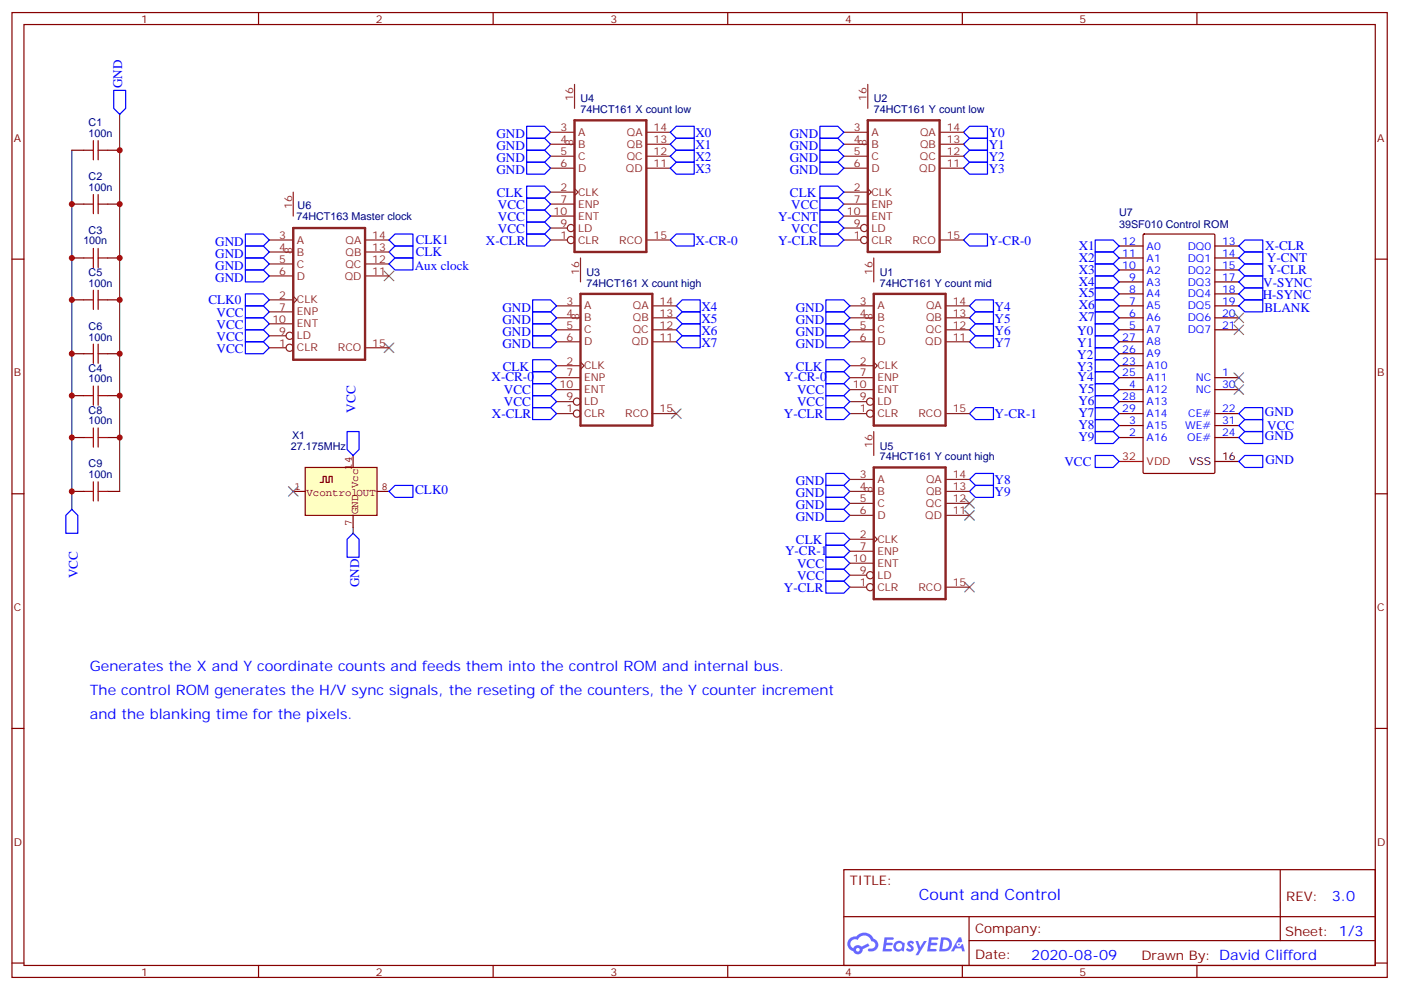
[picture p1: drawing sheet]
<svg xmlns="http://www.w3.org/2000/svg" width="413mm" height="292mm" viewBox="0 0 413 292" stroke-linecap="round" stroke-linejoin="round" font-family="sans-serif">
<g fill="none" stroke="#870000" stroke-width=".35">
<path d="M3.5 3.7h405.4v284.3h-405.4zM7.1 7.2h398.2v277.3h-398.2zM76.2 3.7v3.5M145.3 3.7v3.5M214.5 3.7v3.5M283.6 3.7v3.5M352.8 3.7v3.5M3.5 76.4h3.6M405.3 76.4h3.6M3.5 145.5h3.6M405.3 145.5h3.6M3.5 214.7h3.6"/>
<path d="M405.3 214.7h3.6M248.7 256.3h156.6v28.2h-156.6zM377.3 256.3v20.9M248.7 270.1h156.5M285.6 277.2h119.6M285.6 270.1v14.2M3.5 283.8h3.6M76.2 284.5v3.5M145.3 284.5v3.5M214.5 284.5v3.5M283.6 284.5v3.5M352.8 284.5v3.5"/>
<path d="M405.3 283.8h3.6"/>
</g>
<g fill="#5487ff">
<path d="M267.7 277.5a1.22 1.22 0 0 1 1.7 .2l-.4 .6a.47 .47 0 0 0-.3-.4 .47 .47 0 0 0-.5 .2l.1 .2a1.14 1.14 0 0 1 .8 1.8 1.14 1.14 0 0 1-1.9 0l-.2-.2 .5-.6 .7 .5a.29 .29 0 0 0 .3-.3 .29 .29 0 0 0-.2-.3 1.04 1.04 0 0 1-.6-1.7z"/>
<path d="M260.7 276.2h2.4l.3 .2-.2 .5-1.8 .1-.1 .8h1.5l.3 .4-.3 .4h-1.6l-.2 1.1h1.7l.2 .3-.2 .3-2.6 .1z"/>
<path d="M273.8 276.2h2.4l.3 .2-.1 .5-1.8 .1-.2 .8h1.6l.3 .4-.4 .4-1.6-.1-.1 1.1 1.7 .1 .2 .3-.2 .3-2.6 .1z"/>
<path d="M282.6 276.2h.7l.3 1.3-.6 .3a.69 .69 0 0 0-1 .3 .69 .69 0 0 0 .4 .9 .69 .69 0 0 0 .9-.6l.5-.2 .6 2.2h-.8l-.2-.9h-1.8l-.5 .9h-.8z"/>
<path d="M269.8 277.3h.8l.6 1.8 1.1-1.8h.9l-2.6 4.2h-.8l.9-1.5z"/>
<path d="M277.4 276.2l-.6 4.2h1.3a2.11 2.11 0 0 0 2.5-2.1 2.11 2.11 0 0 0-2.5-2.1zM278.1 277a1.39 1.39 0 0 1 1.7 1.4 1.39 1.39 0 0 1-1.8 1.2h-.3z"/>
<path d="M263.7 277.8a1.54 1.54 0 0 0-.1 2.2 1.54 1.54 0 0 0 2.2 .1l.6 .3 .3-2.3-.2-.3h-.4a1.49 1.49 0 0 0-2.4 0zM264 278.8a.94 .94 0 0 1 1.8 0 .94 .94 0 0 1-1.8 0z"/>
<path d="M250.4 276.6a2.18 2.18 0 0 0 1.1 3.7 1.44 1.44 0 0 0 1.6 .9 1.44 1.44 0 0 0 1.2-1.4l2-1.1-.5-.7-1.9 1a1.47 1.47 0 0 0-2.4 .4 1.39 1.39 0 0 1-.7-1.9 1.39 1.39 0 0 1 2-.5 2.12 2.12 0 0 1 2.2-1.3 2.12 2.12 0 0 1 1.9 1.7 1.14 1.14 0 0 1 1.1 1.4 1.14 1.14 0 0 1-1.7 .7 .43 .43 0 0 0-.5 .4 .43 .43 0 0 0 .4 .5 1.98 1.98 0 0 0 2.5-1.2 1.98 1.98 0 0 0-1.2-2.6 3.1 3.1 0 0 0-5.3-.6l-.9 .1zM252.3 279.9a.55 .55 0 0 1 1.1 0 .55 .55 0 0 1-1.1 0z"/>
<circle cx="282.6" cy="278.3" r=".26"/>
</g>
<path d="M90 137.8h21.1v14.1h-21.1z" fill="#ffffc2" stroke="#850000" stroke-width=".35"/>
<path d="M104.1 134.2v3.6M86.4 144.8h3.6M94.4 142.2h.8v-1.8h.9v1.8h.9v-1.8h.9v1.8M104.1 151.9v3.5M111.1 144.8h3.6" fill="none" stroke="#850000" stroke-width=".35"/>
<path d="M35.3 33.7v111.1M21.2 44.3v105.8M104.1 155.4v1.8" fill="none" stroke="#008700" stroke-width=".35"/>
<g fill="none" stroke="#00f" stroke-width=".35">
<path d="M33.5 26.6h3.5v5.3l-1.7 1.8-1.8-1.8zM155.2 37.2h5.3l1.8 1.8-1.8 1.7h-5.3zM197.6 39l1.7-1.8h5.3v3.5h-5.3zM241.7 37.2h5.2l1.8 1.8-1.8 1.7h-5.2zM284 39l1.8-1.8h5.2v3.5h-5.2zM155.2 54.9h5.3l1.8 1.7-1.8 1.8h-5.3zM155.2 47.8h5.3l1.8 1.8-1.8 1.7h-5.3zM155.2 44.3h5.3l1.8 1.7-1.8 1.8h-5.3zM155.2 40.7h5.3l1.8 1.8-1.8 1.8h-5.3zM155.2 58.4h5.3l1.8 1.7-1.8 1.8h-5.3zM197.6 42.5l1.7-1.8h5.3v3.6h-5.3zM197.6 46l1.7-1.7h5.3v3.5h-5.3z"/>
<path d="M197.6 49.6l1.7-1.8h5.3v3.5h-5.3zM241.7 58.4h5.2l1.8 1.7-1.8 1.8h-5.2zM241.7 40.7h5.2l1.8 1.8-1.8 1.8h-5.2zM241.7 44.3h5.2l1.8 1.7-1.8 1.8h-5.2zM241.7 47.8h5.2l1.8 1.8-1.8 1.7h-5.2zM241.7 54.9h5.2l1.8 1.7-1.8 1.8h-5.2zM284 42.5l1.8-1.8h5.2v3.6h-5.2zM284 46l1.8-1.7h5.2v3.5h-5.2zM284 49.6l1.8-1.8h5.2v3.5h-5.2zM72.3 79.6h5.3l1.8 1.7-1.8 1.8h-5.3zM72.3 76h5.3l1.8 1.8-1.8 1.8h-5.3zM72.3 72.5h5.3l1.8 1.8-1.8 1.7h-5.3z"/>
<path d="M72.3 69h5.3l1.8 1.7-1.8 1.8h-5.3zM114.7 74.3l1.7-1.8h5.3v3.5h-5.3zM114.7 70.7l1.7-1.7h5.3v3.5h-5.3zM116.4 76h5.3v3.6h-5.3l-1.7-1.8zM155.2 65.4h5.3l1.8 1.8-1.8 1.8h-5.3zM155.2 69h5.3l1.8 1.7-1.8 1.8h-5.3zM155.2 61.9h5.3l1.8 1.8-1.8 1.7h-5.3zM197.6 70.7l1.7-1.7h5.3v3.5h-5.3zM241.7 61.9h5.2l1.8 1.8-1.8 1.7h-5.2zM241.7 69h5.2l1.8 1.7-1.8 1.8h-5.2zM241.7 65.4h5.2l1.8 1.8-1.8 1.8h-5.2zM284 70.7l1.8-1.7h5.2v3.5h-5.2z"/>
<path d="M322.8 74.3h5.3l1.7 1.7-1.7 1.8h-5.3zM322.8 77.8h5.3l1.7 1.8-1.7 1.7h-5.3zM322.8 70.7h5.3l1.7 1.8-1.7 1.8h-5.3zM365.1 72.5l1.8-1.8h5.3v3.6h-5.3zM365.1 76l1.8-1.7h5.3v3.5h-5.3zM365.1 79.6l1.8-1.8h5.3v3.5h-5.3zM72.3 86.6h5.3l1.8 1.8-1.8 1.7h-5.3zM72.3 93.7h5.3l1.8 1.7-1.8 1.8h-5.3zM72.3 90.1h5.3l1.8 1.8-1.8 1.8h-5.3zM72.3 97.2h5.3l1.8 1.8-1.8 1.7h-5.3zM157 88.4h5.3l1.7 1.7-1.7 1.8h-5.3zM157 91.9h5.3l1.7 1.8-1.7 1.7h-5.3z"/>
<path d="M157 95.4h5.3l1.7 1.8-1.7 1.8h-5.3zM157 99h5.3l1.7 1.7-1.7 1.8h-5.3zM199.3 90.1l1.8-1.7h5.3v3.5h-5.3zM199.3 93.7l1.8-1.8h5.3v3.5h-5.3zM199.3 97.2l1.8-1.8h5.3v3.6h-5.3zM243.4 88.4h5.3l1.8 1.7-1.8 1.8h-5.3zM243.4 91.9h5.3l1.8 1.8-1.8 1.7h-5.3zM243.4 95.4h5.3l1.8 1.8-1.8 1.8h-5.3zM243.4 99h5.3l1.8 1.7-1.8 1.8h-5.3zM285.8 90.1l1.7-1.7h5.3v3.5h-5.3zM285.8 97.2l1.7-1.8h5.3v3.6h-5.3zM287.5 91.9h5.3v3.5h-5.3l-1.7-1.7z"/>
<path d="M322.8 81.3h5.3l1.7 1.8-1.7 1.7h-5.3zM322.8 84.8h5.3l1.7 1.8-1.7 1.8h-5.3zM322.8 88.4h5.3l1.7 1.7-1.7 1.8h-5.3zM322.8 91.9h5.3l1.7 1.8-1.7 1.7h-5.3zM322.8 95.4h5.3l1.7 1.8-1.7 1.8h-5.3zM322.8 99h5.3l1.7 1.7-1.7 1.8h-5.3zM365.1 83.1l1.8-1.8h5.3v3.5h-5.3zM365.1 86.6l1.8-1.8h5.3v3.6h-5.3zM366.9 88.4h5.3v3.5h-5.3l-1.8-1.8zM72.3 100.7h5.3l1.8 1.8-1.8 1.7h-5.3zM157 109.5h5.3l1.7 1.8-1.7 1.8h-5.3zM157 113.1h5.3l1.7 1.7-1.7 1.8h-5.3z"/>
<path d="M157 106h5.3l1.7 1.8-1.7 1.7h-5.3zM157 116.6h5.3l1.7 1.8-1.7 1.7h-5.3zM199.3 100.7l1.8-1.7h5.3v3.5h-5.3zM243.4 109.5h5.3l1.8 1.8-1.8 1.8h-5.3zM243.4 113.1h5.3l1.8 1.7-1.8 1.8h-5.3zM243.4 106h5.3l1.8 1.8-1.8 1.7h-5.3zM243.4 116.6h5.3l1.8 1.8-1.8 1.7h-5.3zM285.8 100.7l1.7-1.7h5.3v3.5h-5.3zM322.8 102.5h5.3l1.7 1.7-1.7 1.8h-5.3zM322.8 106h5.3l1.7 1.8-1.7 1.7h-5.3zM322.8 109.5h5.3l1.7 1.8-1.7 1.8h-5.3zM322.8 113.1h5.3l1.7 1.7-1.7 1.8h-5.3z"/>
<path d="M322.8 116.6h5.3l1.7 1.8-1.7 1.7h-5.3zM102.3 127.2h3.5v5.3l-1.7 1.7-1.8-1.7zM157 120.1h5.3l1.7 1.8-1.7 1.7h-5.3zM243.4 120.1h5.3l1.8 1.8-1.8 1.7h-5.3zM243.4 139.5h5.3l1.8 1.8-1.8 1.8h-5.3zM285.8 121.9l1.7-1.8h5.3v3.5h-5.3zM287.5 139.5h5.3v3.6h-5.3l-1.7-1.8zM322.8 134.2h5.3l1.7 1.8-1.7 1.8h-5.3zM322.8 120.1h5.3l1.7 1.8-1.7 1.7h-5.3zM322.8 123.6h5.3l1.7 1.8-1.7 1.8h-5.3zM322.8 127.2h5.3l1.7 1.7-1.7 1.8h-5.3zM365.1 136l1.8-1.8h5.3v3.6h-5.3z"/>
<path d="M365.1 128.9l1.8-1.7h5.3v3.5h-5.3zM365.1 121.9l1.8-1.8h5.3v3.5h-5.3zM365.1 125.4l1.8-1.8h5.3v3.6h-5.3zM21.2 150.1l1.7 1.8v5.3h-3.5v-5.3zM104.1 157.2l1.7 1.7v5.3h-3.5v-5.3zM114.7 144.8l1.7-1.7h5.3v3.5h-5.3zM243.4 157.2h5.3l1.8 1.7-1.8 1.8h-5.3zM243.4 150.1h5.3l1.8 1.8-1.8 1.7h-5.3zM243.4 146.6h5.3l1.8 1.7-1.8 1.8h-5.3zM243.4 143.1h5.3l1.8 1.7-1.8 1.8h-5.3zM285.8 144.8l1.7-1.7h5.3v3.5h-5.3zM243.4 160.7h5.3l1.8 1.8-1.8 1.7h-5.3z"/>
<path d="M243.4 164.2h5.3l1.8 1.8-1.8 1.7h-5.3zM243.4 167.7h5.3l1.8 1.8-1.8 1.8h-5.3zM243.4 171.3h5.3l1.8 1.7-1.8 1.8h-5.3z"/>
</g>
<g fill="none" stroke="#a10000" stroke-width=".35">
<path d="M24.7 44.3h2.8M27.5 41.5v5.6M27.5 57.3v5.7M28.9 41.5v5.6M28.9 57.3v5.7M28.9 44.3h2.8M24.7 60.1h2.8M24.7 76h2.8M27.5 73.2v5.6M28.9 73.2v5.6M28.9 60.1h2.8M28.9 76h2.8"/>
<path d="M24.7 88.4h2.8M27.5 85.5v5.7M28.9 85.5v5.7M28.9 88.4h2.8M24.7 116.6h2.8M24.7 104.2h2.8M27.5 101.4v5.7M27.5 113.8v5.6M28.9 101.4v5.7M28.9 113.8v5.6M28.9 116.6h2.8M28.9 104.2h2.8"/>
<path d="M24.7 128.9h2.8M27.5 126.1v5.7M28.9 126.1v5.7M28.9 128.9h2.8M24.7 144.8h2.8M27.5 142v5.6M28.9 142v5.6M28.9 144.8h2.8"/>
</g>
<g fill="none" stroke="#870000" stroke-width=".35">
<path d="M21.2 44.3h3.5M31.7 44.3h3.6M21.2 60.1h3.5M21.2 76h3.5M31.7 60.1h3.6M31.7 76h3.6M329.8 76h7.1M329.8 79.6h7.1M329.8 72.5h7.1M337 69.1l.3-.1h20.4l.3 .1 .1 70.1-.4 .3h-20.4l-.4-.3zM358.1 76h7M358.1 79.6h7"/>
<path d="M358.1 72.5h7M21.2 88.4h3.5M31.7 88.4h3.6M329.8 97.2h7.1M329.8 93.7h7.1M329.8 90.1h7.1M329.8 86.6h7.1M329.8 83.1h7.1M358.1 97.2h7M358.1 93.7h7M358.1 90.1h7M358.1 86.6h7"/>
<path d="M358.1 83.1h7M21.2 116.6h3.5M21.2 104.2h3.5M31.7 116.6h3.6M31.7 104.2h3.6M329.8 104.2h7.1M329.8 111.3h7.1M329.8 114.8h7.1M329.8 107.8h7.1M329.8 100.7h7.1M329.8 118.4h7.1M358.1 111.3h7"/>
<path d="M358.1 114.8h7M21.2 128.9h3.5M31.7 128.9h3.6M329.8 128.9h7.1M329.8 125.4h7.1M329.8 121.9h7.1M358.1 128.9h7M358.1 125.4h7M358.1 121.9h7M21.2 144.8h3.5M31.7 144.8h3.6"/>
</g>
<g fill="none" stroke="#3c3" stroke-width=".35">
<path d="M113.2 79.9l2.9 2.8M116.1 79.9l-2.9 2.8M363.7 92.3l2.8 2.8M363.7 95.8l2.8 2.8M366.5 92.3l-2.8 2.8M366.5 95.8l-2.8 2.8M113.2 101.1l2.9 2.8M116.1 101.1l-2.9 2.8M363.7 109.9l2.8 2.8M363.7 113.4l2.8 2.8M366.5 109.9l-2.8 2.8M366.5 113.4l-2.8 2.8"/>
<path d="M197.9 120.5l2.8 2.8M200.7 120.5l-2.8 2.8M85 143.4l2.8 2.8M87.8 143.4l-2.8 2.8M284.3 146.9l2.9 2.9M284.3 150.5l2.9 2.8M287.2 146.9l-2.9 2.9M287.2 150.5l-2.9 2.8M284.3 171.6l2.9 2.8M287.2 171.6l-2.9 2.8"/>
</g>
<path d="M169.3 35.5h21.2v38.8h-21.2zM255.8 35.5h21.1v38.8h-21.1zM86.4 67.2h21.2v38.8h-21.2zM171.1 86.6h21.2v38.8h-21.2zM257.5 86.6h21.2v38.8h-21.2zM257.5 137.8h21.2v38.8h-21.2z" fill="none" stroke="#8c2424" stroke-width=".71"/>
<g fill="none" stroke="#8c2424" stroke-width=".35">
<path d="M162.3 39h7v7h-7M169.3 24.9v7M190.5 39h7.1M248.7 39h7.1v7h-7.1M255.8 24.9v7M276.9 39h7.1M86.4 56.6v7.1M162.3 56.6h7M162.3 42.5h7M162.3 49.6h7M169.3 55.6l1.1 1-1.1 1.1M190.5 42.5h7.1"/>
<path d="M190.5 46h7.1M190.5 49.6h7.1M248.7 56.6h7.1M248.7 42.5h7.1M248.7 49.6h7.1M255.8 55.6l1 1-1 1.1M276.9 42.5h7.1M276.9 46h7.1M276.9 49.6h7.1M79.4 70.7h7v7.1h-7M79.4 74.3h7M107.6 70.7h7.1"/>
<path d="M107.6 74.3h7.1M107.6 77.8h7.1M162.3 70.7h4.9M162.3 60.1h7M162.3 67.2h4.9M162.3 63.7h7M171.1 76v7.1M190.5 70.7h7.1M248.7 70.7h4.9M248.7 60.1h7.1M248.7 67.2h4.9M248.7 63.7h7.1"/>
<path d="M257.5 76v7.1M276.9 70.7h7.1M79.4 88.4h7M79.4 81.3h7M79.4 91.9h7M79.4 99h4.9M79.4 95.4h7M86.4 87.3l1.1 1.1-1.1 1M107.6 81.3h7.1M164 90.1h7.1v7.1h-7.1M164 93.7h7.1M192.3 90.1h7"/>
<path d="M192.3 93.7h7M192.3 97.2h7M250.5 90.1h7v7.1h-7M250.5 93.7h7M278.7 90.1h7.1M278.7 93.7h7.1M278.7 97.2h7.1M79.4 102.5h4.9M107.6 102.5h7.1M164 107.8h7.1M164 100.7h7.1M164 111.3h7.1"/>
<path d="M164 118.4h5M164 114.8h7.1M171.1 106.7l1.1 1.1-1.1 1M192.3 100.7h7M250.5 107.8h7M250.5 100.7h7M250.5 111.3h7M250.5 118.4h4.9M250.5 114.8h7M257.5 106.7l1.1 1.1-1.1 1M278.7 100.7h7.1M164 121.9h5"/>
<path d="M192.3 121.9h7M250.5 121.9h4.9M257.5 127.2v7M278.7 121.9h7.1M250.5 141.3h7v7h-7M250.5 158.9h7M250.5 144.8h7M250.5 151.9h7M257.5 157.9l1.1 1-1.1 1.1M278.7 141.3h7.1M278.7 144.8h7.1M278.7 148.3h7.1"/>
<path d="M278.7 151.9h7.1M250.5 173h4.9M250.5 162.5h7M250.5 169.5h4.9M250.5 166h7M278.7 173h7.1"/>
<circle cx="168.3" cy="70.7" r="1.06"/>
<circle cx="168.3" cy="67.2" r="1.06"/>
<circle cx="254.7" cy="67.2" r="1.06"/>
<circle cx="254.7" cy="70.7" r="1.06"/>
<circle cx="85.4" cy="99" r="1.06"/>
<circle cx="85.4" cy="102.5" r="1.06"/>
<circle cx="170" cy="118.4" r="1.06"/>
<circle cx="256.5" cy="118.4" r="1.06"/>
<circle cx="170" cy="121.9" r="1.06"/>
<circle cx="256.5" cy="121.9" r="1.06"/>
<circle cx="256.5" cy="173" r="1.06"/>
<circle cx="256.5" cy="169.5" r="1.06"/>
</g>
<path d="M358.1 136h7" fill="none" stroke="#000" stroke-width=".35"/>
<path d="M329.8 136h7.1" fill="none" stroke="#f00" stroke-width=".35"/>
<g fill="#c00">
<circle cx="21.2" cy="144.8" r=".88"/>
<circle cx="21.2" cy="128.9" r=".88"/>
<circle cx="21.2" cy="116.6" r=".88"/>
<circle cx="35.3" cy="116.6" r=".88"/>
<circle cx="21.2" cy="104.2" r=".88"/>
<circle cx="35.3" cy="104.2" r=".88"/>
<circle cx="35.3" cy="44.3" r=".88"/>
<circle cx="21.2" cy="60.1" r=".88"/>
<circle cx="35.3" cy="60.1" r=".88"/>
<circle cx="21.2" cy="76" r=".88"/>
<circle cx="35.3" cy="76" r=".88"/>
<circle cx="21.2" cy="88.4" r=".88"/>
<circle cx="35.3" cy="88.4" r=".88"/>
<circle cx="35.3" cy="128.9" r=".88"/>
</g>
<text font-size="4.6" fill="#00f" x="270.8" y="265.3">Count and Control</text>
<g font-size="4.2" fill="#00f">
<text x="26.5" y="197.7">Generates the X and Y coordinate counts and feeds them into the control ROM and internal bus.</text>
<text x="26.5" y="204.8">The control ROM generates the H/V sync signals, the reseting of the counters, the Y counter increment</text>
<text x="26.5" y="211.8">and the blanking time for the pixels.</text>
<text x="392.5" y="265.6">3.0</text>
<text x="304" y="282.9">2020-08-09</text>
</g>
<g font-size="3.9" fill="#00f">
<text x="36" y="26" transform="rotate(-90 36 26)">GND</text>
<text x="146.3" y="40.8">GND</text>
<text x="205" y="40.4">X0</text>
<text x="232.8" y="40.8">GND</text>
<text x="291.4" y="40.4">Y0</text>
<text x="146.3" y="47.8">GND</text>
<text x="146.3" y="44.3">GND</text>
<text x="205" y="43.9">X1</text>
<text x="205" y="47.5">X2</text>
<text x="232.8" y="44.3">GND</text>
<text x="232.8" y="47.8">GND</text>
<text x="291.4" y="43.9">Y1</text>
<text x="291.4" y="47.5">Y2</text>
<text x="146.3" y="51.3">GND</text>
<text x="205" y="51">X3</text>
<text x="232.8" y="51.3">GND</text>
<text x="291.4" y="51">Y3</text>
<text x="146.4" y="58">CLK</text>
<text x="232.8" y="58">CLK</text>
<text x="146.8" y="65.1">VCC</text>
<text x="146.8" y="61.6">VCC</text>
<text x="229.3" y="65.1">Y-CNT</text>
<text x="233.2" y="61.6">VCC</text>
<text x="122.6" y="71.8">CLK1</text>
<text x="146.8" y="68.6">VCC</text>
<text x="233.2" y="68.6">VCC</text>
<text x="63.4" y="76">GND</text>
<text x="63.4" y="72.5">GND</text>
<text x="122.6" y="75.3">CLK</text>
<text x="143.2" y="72.1">X-CLR</text>
<text x="205" y="72.1">X-CR-0</text>
<text x="229.3" y="72.1">Y-CLR</text>
<text x="291.4" y="72.1">Y-CR-0</text>
<text x="318" y="77.1">X2</text>
<text x="318" y="73.6">X1</text>
<text x="372.9" y="73.7">X-CLR</text>
<text x="373.4" y="77.2">Y-CNT</text>
<text x="63.4" y="83.1">GND</text>
<text x="63.4" y="79.6">GND</text>
<text x="122.2" y="79.6">Aux clock</text>
<text x="318" y="80.6">X3</text>
<text x="373.6" y="80.8">Y-CLR</text>
<text x="61.4" y="89.6">CLK0</text>
<text x="318" y="84.1">X4</text>
<text x="318" y="87.7">X5</text>
<text x="372.2" y="88.2">H-SYNC</text>
<text x="372.3" y="84.7">V-SYNC</text>
<text x="63.9" y="93.3">VCC</text>
<text x="148.1" y="91.9">GND</text>
<text x="148.1" y="95.4">GND</text>
<text x="206.7" y="91.5">X4</text>
<text x="206.7" y="95.1">X5</text>
<text x="234.5" y="91.9">GND</text>
<text x="234.5" y="95.4">GND</text>
<text x="293.2" y="91.5">Y4</text>
<text x="293.2" y="95.1">Y5</text>
<text x="318" y="91.2">X6</text>
<text x="318" y="94.7">X7</text>
<text x="372.7" y="91.9">BLANK</text>
<text x="63.9" y="96.8">VCC</text>
<text x="63.9" y="100.4">VCC</text>
<text x="148.1" y="99">GND</text>
<text x="206.7" y="98.6">X6</text>
<text x="234.5" y="99">GND</text>
<text x="293.2" y="98.6">Y6</text>
<text x="317.5" y="98.8">Y0</text>
<text x="63.9" y="103.9">VCC</text>
<text x="148.1" y="102.5">GND</text>
<text x="206.7" y="102.1">X7</text>
<text x="234.5" y="102.5">GND</text>
<text x="293.2" y="102.1">Y7</text>
<text x="317.5" y="102.3">Y1</text>
<text x="317.5" y="105.8">Y2</text>
<text x="144.9" y="112.4">X-CR-0</text>
<text x="148.2" y="109.2">CLK</text>
<text x="231.1" y="112.4">Y-CR-0</text>
<text x="234.6" y="109.2">CLK</text>
<text x="317.5" y="109.3">Y3</text>
<text x="317.6" y="112.4">Y4</text>
<text x="148.5" y="116.2">VCC</text>
<text x="148.5" y="119.8">VCC</text>
<text x="234.9" y="116.2">VCC</text>
<text x="234.9" y="119.8">VCC</text>
<text x="317.9" y="115.9">Y5</text>
<text x="317.9" y="119.4">Y6</text>
<text x="104.8" y="121.6" transform="rotate(-90 104.8 121.6)">VCC</text>
<text x="145" y="123.3">X-CLR</text>
<text x="231.1" y="123.3">Y-CLR</text>
<text x="293.2" y="123.3">Y-CR-1</text>
<text x="317.9" y="122.9">Y7</text>
<text x="372.8" y="122.6">GND</text>
<text x="317.9" y="126.5">Y8</text>
<text x="317.9" y="130">Y9</text>
<text x="372.8" y="129.6">GND</text>
<text x="373.5" y="126.6">VCC</text>
<text x="313.7" y="137.2">VCC</text>
<text x="372.9" y="136.7">GND</text>
<text x="234.5" y="143.1">GND</text>
<text x="293.2" y="142.7">Y8</text>
<text x="122.4" y="145.5">CLK0</text>
<text x="234.5" y="146.6">GND</text>
<text x="293.2" y="146.2">Y9</text>
<text x="234.5" y="153.6">GND</text>
<text x="234.5" y="150.1">GND</text>
<text x="234.6" y="160.3">CLK</text>
<text x="231.4" y="163.5">Y-CR-1</text>
<text x="234.9" y="167.4">VCC</text>
<text x="22.9" y="170.4" transform="rotate(-90 22.9 170.4)">VCC</text>
<text x="105.8" y="173.1" transform="rotate(-90 105.8 173.1)">GND</text>
<text x="234.9" y="170.9">VCC</text>
<text x="231.1" y="174.5">Y-CLR</text>
</g>
<g font-size="3.9" fill="#800">
<text x="250.5" y="260.9">TITLE:</text>
<text x="379.1" y="265.6">REV:</text>
<text x="287.4" y="275.1">Company:</text>
<text x="378.7" y="275.7">Sheet: 1/3</text>
<text x="287.4" y="282.8">Date:</text>
<text x="336.4" y="282.8">Drawn By: David Clifford</text>
</g>
<g font-size="3.2" fill="#800">
<text x="41.6" y="6.7">1</text>
<text x="110.8" y="6.7">2</text>
<text x="179.9" y="6.7">3</text>
<text x="249.1" y="6.7">4</text>
<text x="318.2" y="6.7">5</text>
<text x="4.1" y="41.8">A</text>
<text x="405.9" y="41.8">A</text>
<text x="4.1" y="110.9">B</text>
<text x="405.9" y="110.9">B</text>
<text x="4.1" y="180.1">C</text>
<text x="405.9" y="180.1">C</text>
<text x="4.1" y="249.2">D</text>
<text x="405.9" y="249.2">D</text>
<text x="41.6" y="287.5">1</text>
<text x="110.8" y="287.5">2</text>
<text x="179.9" y="287.5">3</text>
<text x="249.1" y="287.5">4</text>
<text x="318.2" y="287.5">5</text>
</g>
<g font-size="3.2" fill="#8d2323">
<text x="169" y="29.8" transform="rotate(-90 169 29.8)">16</text>
<text x="255.4" y="29.8" transform="rotate(-90 255.4 29.8)">16</text>
<text x="165.2" y="38.6">3</text>
<text x="170.4" y="40">A</text>
<text x="184.8" y="40">QA</text>
<text x="192.6" y="38.6">14</text>
<text x="251.6" y="38.6">3</text>
<text x="256.8" y="40">A</text>
<text x="271.2" y="40">QA</text>
<text x="279" y="38.6">14</text>
<text x="165.2" y="42.2">4</text>
<text x="165.2" y="45.7">5</text>
<text x="169" y="43.1" transform="rotate(-90 169 43.1)">8</text>
<text x="170.4" y="43.6">B</text>
<text x="170.4" y="47.1">C</text>
<text x="184.7" y="47.1">QC</text>
<text x="184.8" y="43.6">QB</text>
<text x="192.6" y="45.7">12</text>
<text x="192.6" y="42.2">13</text>
<text x="251.6" y="42.2">4</text>
<text x="251.6" y="45.7">5</text>
<text x="255.4" y="43.1" transform="rotate(-90 255.4 43.1)">8</text>
<text x="256.8" y="43.6">B</text>
<text x="256.8" y="47.1">C</text>
<text x="271.2" y="47.1">QC</text>
<text x="271.2" y="43.6">QB</text>
<text x="279" y="45.7">12</text>
<text x="279" y="42.2">13</text>
<text x="165.2" y="49.2">6</text>
<text x="170.4" y="50.6">D</text>
<text x="184.5" y="50.6">QD</text>
<text x="192.6" y="49.2">11</text>
<text x="251.6" y="49.2">6</text>
<text x="256.8" y="50.6">D</text>
<text x="270.9" y="50.6">QD</text>
<text x="279" y="49.2">11</text>
<text x="165.2" y="56.3">2</text>
<text x="165.2" y="59.8">7</text>
<text x="170.4" y="57.7">CLK</text>
<text x="251.6" y="56.3">2</text>
<text x="251.6" y="59.8">7</text>
<text x="256.8" y="57.7">CLK</text>
<text x="86.1" y="61.6" transform="rotate(-90 86.1 61.6)">16</text>
<text x="163.2" y="63.3">10</text>
<text x="170.4" y="61.2">ENP</text>
<text x="170.4" y="64.7">ENT</text>
<text x="249.6" y="63.3">10</text>
<text x="256.8" y="61.2">ENP</text>
<text x="256.8" y="64.7">ENT</text>
<text x="82.3" y="70.4">3</text>
<text x="87.5" y="71.8">A</text>
<text x="101.9" y="71.8">QA</text>
<text x="109.7" y="70.4">14</text>
<text x="165.2" y="70.4">1</text>
<text x="165.2" y="66.9">9</text>
<text x="170.4" y="71.8">CLR</text>
<text x="170.4" y="68.3">LD</text>
<text x="182.5" y="71.8">RCO</text>
<text x="192.6" y="70.4">15</text>
<text x="251.6" y="70.4">1</text>
<text x="251.6" y="66.9">9</text>
<text x="256.8" y="71.8">CLR</text>
<text x="256.8" y="68.3">LD</text>
<text x="269" y="71.8">RCO</text>
<text x="279" y="70.4">15</text>
<text x="82.3" y="73.9">4</text>
<text x="82.3" y="77.4">5</text>
<text x="86.1" y="74.9" transform="rotate(-90 86.1 74.9)">8</text>
<text x="87.5" y="75.3">B</text>
<text x="101.9" y="75.3">QB</text>
<text x="109.7" y="77.4">12</text>
<text x="109.7" y="73.9">13</text>
<text x="82.3" y="81">6</text>
<text x="87.5" y="78.8">C</text>
<text x="87.5" y="82.4">D</text>
<text x="101.6" y="82.4">QD</text>
<text x="101.8" y="78.8">QC</text>
<text x="109.7" y="81">11</text>
<text x="170.7" y="81" transform="rotate(-90 170.7 81)">16</text>
<text x="257.2" y="81" transform="rotate(-90 257.2 81)">16</text>
<text x="82.3" y="88">2</text>
<text x="87.5" y="89.4">CLK</text>
<text x="167" y="89.8">3</text>
<text x="194.4" y="89.8">14</text>
<text x="253.4" y="89.8">3</text>
<text x="280.8" y="89.8">14</text>
<text x="80.3" y="95.1">10</text>
<text x="82.3" y="91.5">7</text>
<text x="87.5" y="93">ENP</text>
<text x="167" y="93.3">4</text>
<text x="170.7" y="94.3" transform="rotate(-90 170.7 94.3)">8</text>
<text x="172.2" y="91.2">A</text>
<text x="172.2" y="94.7">B</text>
<text x="186.5" y="94.7">QB</text>
<text x="186.5" y="91.2">QA</text>
<text x="194.4" y="93.3">13</text>
<text x="253.4" y="93.3">4</text>
<text x="257.2" y="94.3" transform="rotate(-90 257.2 94.3)">8</text>
<text x="258.6" y="91.2">A</text>
<text x="258.6" y="94.7">B</text>
<text x="273" y="94.7">QB</text>
<text x="273" y="91.2">QA</text>
<text x="280.8" y="93.3">13</text>
<text x="82.3" y="98.6">9</text>
<text x="87.5" y="100">LD</text>
<text x="87.5" y="96.5">ENT</text>
<text x="167" y="96.8">5</text>
<text x="167" y="100.4">6</text>
<text x="172.2" y="98.2">C</text>
<text x="172.2" y="101.8">D</text>
<text x="186.3" y="101.8">QD</text>
<text x="186.5" y="98.2">QC</text>
<text x="194.4" y="100.4">11</text>
<text x="194.4" y="96.8">12</text>
<text x="253.4" y="96.8">5</text>
<text x="253.4" y="100.4">6</text>
<text x="258.6" y="98.2">C</text>
<text x="258.6" y="101.8">D</text>
<text x="272.7" y="101.8">QD</text>
<text x="272.9" y="98.2">QC</text>
<text x="280.8" y="100.4">11</text>
<text x="280.8" y="96.8">12</text>
<text x="82.3" y="102.1">1</text>
<text x="87.5" y="103.5">CLR</text>
<text x="99.6" y="103.5">RCO</text>
<text x="109.7" y="102.1">15</text>
<text x="167" y="107.4">2</text>
<text x="253.4" y="107.4">2</text>
<text x="167" y="110.9">7</text>
<text x="172.2" y="108.8">CLK</text>
<text x="172.2" y="112.4">ENP</text>
<text x="253.4" y="110.9">7</text>
<text x="258.6" y="108.8">CLK</text>
<text x="258.6" y="112.4">ENP</text>
<text x="164.9" y="114.5">10</text>
<text x="167" y="118">9</text>
<text x="172.2" y="119.4">LD</text>
<text x="172.2" y="115.9">ENT</text>
<text x="251.4" y="114.5">10</text>
<text x="253.4" y="118">9</text>
<text x="258.6" y="119.4">LD</text>
<text x="258.6" y="115.9">ENT</text>
<text x="167" y="121.5">1</text>
<text x="172.2" y="122.9">CLR</text>
<text x="184.3" y="122.9">RCO</text>
<text x="194.4" y="121.5">15</text>
<text x="253.4" y="121.5">1</text>
<text x="258.6" y="122.9">CLR</text>
<text x="270.7" y="122.9">RCO</text>
<text x="280.8" y="121.5">15</text>
<text x="257.2" y="132.1" transform="rotate(-90 257.2 132.1)">16</text>
<text x="253.4" y="140.9">3</text>
<text x="258.6" y="142.3">A</text>
<text x="273" y="142.3">QA</text>
<text x="280.8" y="140.9">14</text>
<text x="253.4" y="144.5">4</text>
<text x="253.4" y="148">5</text>
<text x="257.2" y="145.4" transform="rotate(-90 257.2 145.4)">8</text>
<text x="258.6" y="145.9">B</text>
<text x="258.6" y="149.4">C</text>
<text x="272.9" y="149.4">QC</text>
<text x="273" y="145.9">QB</text>
<text x="280.8" y="148">12</text>
<text x="280.8" y="144.5">13</text>
<text x="253.4" y="151.5">6</text>
<text x="258.6" y="152.9">D</text>
<text x="272.7" y="152.9">QD</text>
<text x="280.8" y="151.5">11</text>
<text x="253.4" y="158.6">2</text>
<text x="258.6" y="160">CLK</text>
<text x="251.4" y="165.6">10</text>
<text x="253.4" y="162.1">7</text>
<text x="258.6" y="163.5">ENP</text>
<text x="258.6" y="167">ENT</text>
<text x="253.4" y="172.7">1</text>
<text x="253.4" y="169.2">9</text>
<text x="258.6" y="170.6">LD</text>
<text x="280.8" y="172.7">15</text>
<text x="258.6" y="174.1">CLR</text>
<text x="270.7" y="174.1">RCO</text>
</g>
<g font-size="3.2" fill="#000080">
<text x="171.1" y="33.3">74HCT161 X count low</text>
<text x="171.1" y="30.2">U4</text>
<text x="257.5" y="33.3">74HCT161 Y count low</text>
<text x="257.5" y="30.2">U2</text>
<text x="26.1" y="40.4">100n</text>
<text x="26.1" y="37.2">C1</text>
<text x="26.1" y="53.1">C2</text>
<text x="26.1" y="56.3">100n</text>
<text x="87.4" y="64.7">74HCT163 Master clock</text>
<text x="87.7" y="61.6">U6</text>
<text x="329.8" y="63.7">U7</text>
<text x="24.6" y="71.8">100n</text>
<text x="26.1" y="69">C3</text>
<text x="329.8" y="67.2">39SF010 Control ROM</text>
<text x="26.1" y="81.3">C5</text>
<text x="172.9" y="81.3">U3</text>
<text x="259.3" y="81.3">U1</text>
<text x="26.1" y="84.5">100n</text>
<text x="172.9" y="84.5">74HCT161 X count high</text>
<text x="259.3" y="84.5">74HCT161 Y count mid</text>
<text x="26.1" y="100.4">100n</text>
<text x="26.1" y="97.2">C6</text>
<text x="26.1" y="112.7">100n</text>
<text x="26.1" y="109.5">C4</text>
<text x="26.1" y="125.1">100n</text>
<text x="26.1" y="121.9">C8</text>
<text x="86.1" y="129.3">X1</text>
<text x="26.1" y="137.8">C9</text>
<text x="85.7" y="132.5">27.175MHz</text>
<text x="259.3" y="135.6">74HCT161 Y count high</text>
<text x="259.3" y="132.5">U5</text>
<text x="26.1" y="140.9">100n</text>
</g>
<g font-size="3.2" fill="#00f">
<text x="330.8" y="75.7">11</text>
<text x="330.8" y="72.1">12</text>
<text x="338" y="77.1">A1</text>
<text x="338" y="73.6">A0</text>
<text x="350.1" y="73.6">DQ0</text>
<text x="350.1" y="77.1">DQ1</text>
<text x="360.2" y="72.1">13</text>
<text x="360.2" y="75.7">14</text>
<text x="330.8" y="79.2">10</text>
<text x="332.8" y="82.7">9</text>
<text x="338" y="80.6">A2</text>
<text x="350.1" y="80.6">DQ2</text>
<text x="360.2" y="79.2">15</text>
<text x="360.2" y="82.7">17</text>
<text x="332.8" y="89.8">7</text>
<text x="332.8" y="86.3">8</text>
<text x="338" y="87.7">A4</text>
<text x="338" y="84.1">A3</text>
<text x="350.1" y="84.1">DQ3</text>
<text x="350.1" y="87.7">DQ4</text>
<text x="360.2" y="86.3">18</text>
<text x="360.2" y="89.8">19</text>
<text x="332.8" y="93.3">6</text>
<text x="338" y="94.7">A6</text>
<text x="338" y="91.2">A5</text>
<text x="350.1" y="91.2">DQ5</text>
<text x="350.1" y="94.7">DQ6</text>
<text x="360.2" y="93.3">20</text>
<text x="330.8" y="100.4">27</text>
<text x="332.8" y="96.8">5</text>
<text x="338" y="98.2">A7</text>
<text x="338" y="101.8">A8</text>
<text x="350.1" y="98.2">DQ7</text>
<text x="360.2" y="96.8">21</text>
<text x="330.8" y="107.4">23</text>
<text x="330.8" y="103.9">26</text>
<text x="338" y="105.3">A9</text>
<text x="330.8" y="110.9">25</text>
<text x="338" y="108.8">A10</text>
<text x="338" y="112.4">A11</text>
<text x="352.4" y="112.4">NC</text>
<text x="360.2" y="110.9">1</text>
<text x="330.8" y="118">28</text>
<text x="332.8" y="114.5">4</text>
<text x="338" y="115.9">A12</text>
<text x="338" y="119.4">A13</text>
<text x="352.4" y="115.9">NC</text>
<text x="360.2" y="114.5">30</text>
<text x="330.8" y="121.5">29</text>
<text x="332.8" y="125.1">3</text>
<text x="338" y="122.9">A14</text>
<text x="350.2" y="122.9">CE#</text>
<text x="360.2" y="121.5">22</text>
<text x="360.2" y="125.1">31</text>
<text x="332.8" y="128.6">2</text>
<text x="338" y="130">A16</text>
<text x="338" y="126.5">A15</text>
<text x="349.3" y="126.5">WE#</text>
<text x="349.9" y="130">OE#</text>
<text x="360.2" y="128.6">24</text>
</g>
<g font-size="3.2" fill="#f00">
<text x="330.8" y="135.6">32</text>
<text x="338" y="137.1">VDD</text>
</g>
<g font-size="3.2">
<text x="350.5" y="137.1">VSS</text>
<text x="360.2" y="135.6">16</text>
</g>
<g font-size="3.2" fill="#840000">
<text x="103.7" y="138.4" transform="rotate(-90 103.7 138.4)">14</text>
<text x="86.8" y="144.5">1</text>
<text x="90.3" y="146.3">VcontrolOUT</text>
<text x="112.4" y="144.5">8</text>
<text x="103.7" y="155" transform="rotate(-90 103.7 155)">7</text>
<text x="105.6" y="151.5" transform="rotate(-90 105.6 151.5)">GND Vcc</text>
</g>
</svg>
